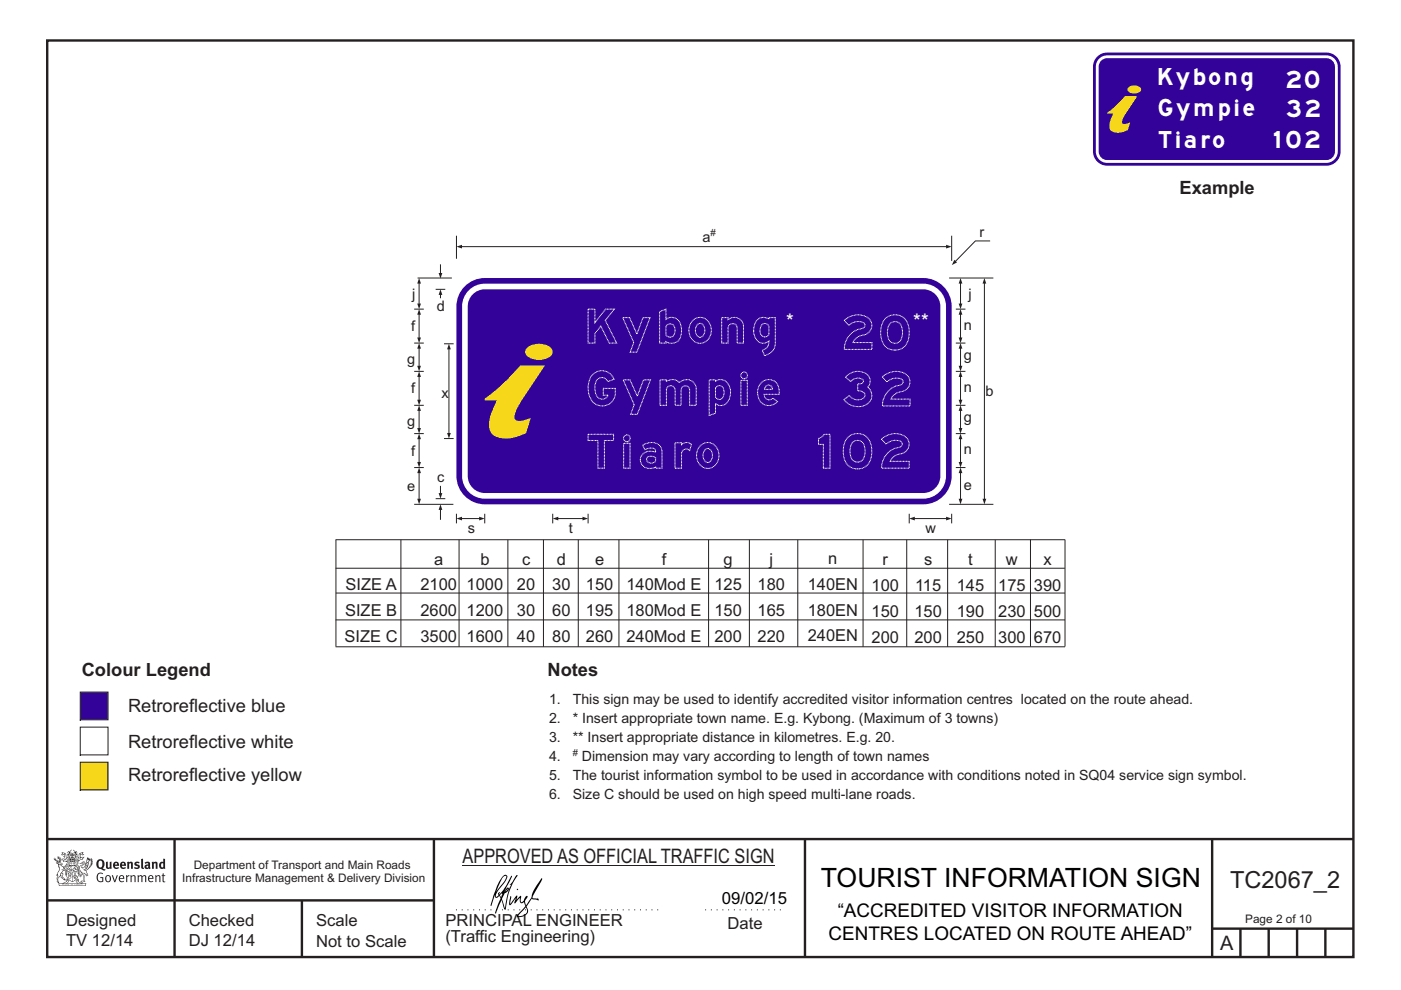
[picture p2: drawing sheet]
<svg xmlns="http://www.w3.org/2000/svg" width="297mm" height="210mm" viewBox="0 0 297 210" stroke-linecap="round" stroke-linejoin="round" font-family="sans-serif">
<g fill="none" stroke="#231f20" stroke-width=".51">
<path d="M10 8.6h276.9v194.4h-276.9zM10 178h277M37 178v25M92 178v25M170.7 177.9v25M257 178v25M10 191h82M64 191v12M257 197h30M263 197v6M269 197v6M275 197v6"/>
<path d="M281 197v6"/>
</g>
<path d="M96.7 193h43.3M149.5 193h16.8" fill="none" stroke="#231f20" stroke-width=".21" stroke-dasharray=".2 1" stroke-linecap="butt"/>
<path d="M98.1 183.5h66.1" fill="none" stroke="#231f20" stroke-width=".21"/>
<g fill="#231f20">
<path d="M21.1 182.6a.94 .94 0 0 0 .2 1.4 .84 .84 0 0 0 0-1.5zM20.7 182.5a.92 .92 0 0 1 1.2-.1 .92 .92 0 0 1 .2 1.2l-.3 .6 .6 .2-.1 .2-.6-.1a1.41 1.41 0 0 1-1.3-1.2z" fill-rule="evenodd"/>
<path d="M22.5 182.8l.4-.1v1.2l.1 .1 .3-.1v-1.1h.3l.1 1.4a1.26 1.26 0 0 1-1.2-.1z" fill-rule="evenodd"/>
<path d="M24.5 183.1l-.1 .3h.4l-.1-.3zM24.1 183a.66 .66 0 0 1 .9-.1 .66 .66 0 0 1 .2 .8h-.8v.2a.42 .42 0 0 0 .7 0l.1 .2a.79 .79 0 0 1-1.1 0 .79 .79 0 0 1 0-1.1z" fill-rule="evenodd"/>
<path d="M26 183.1l-.1 .3h.4l-.1-.3zM25.6 183a.66 .66 0 0 1 .9-.1 .66 .66 0 0 1 .2 .8h-.8v.2a.42 .42 0 0 0 .6 0l.2 .2a.79 .79 0 0 1-1.1 0 .79 .79 0 0 1 0-1.1z" fill-rule="evenodd"/>
<path d="M26.9 182.8l.4-.1v.2a.46 .46 0 0 1 .5-.1 .46 .46 0 0 1 .4 .4v1.1h-.4v-1l-.1-.2-.3 .1v1.1h-.4z" fill-rule="evenodd"/>
<path d="M28.6 183l.5-.3 .5 .2-.1 .2h-.5l-.1 .2a.56 .56 0 0 1 .7 .6 .56 .56 0 0 1-.8 .4l-.4-.1 .2-.3 .4 .1 .2-.1-.6-.4z" fill-rule="evenodd"/>
<path d="M29.9 182.2l.4-.1v1.8l.2 .4h-.3l-.2-.2z" fill-rule="evenodd"/>
<path d="M31.1 183.7v.3l.3-.1v-.3zM30.7 183a.67 .67 0 0 1 .6-.2 .67 .67 0 0 1 .5 .5l.1 .8-.2 .3-.2-.2a.5 .5 0 0 1-.7 0 .5 .5 0 0 1 0-.7l.6-.1v-.3l-.6 .1z" fill-rule="evenodd"/>
<path d="M32.2 182.8l.3-.1 .1 .2a.46 .46 0 0 1 .5-.1 .46 .46 0 0 1 .3 .4v1.1h-.4v-1l-.1-.2-.3 .1v1.1h-.4z" fill-rule="evenodd"/>
<path d="M34.3 183.1l-.1 .7 .2 .2 .2-.1v-.7zM34.6 182.1l.4 .1 .1 2.1-.4-.1a.71 .71 0 0 1-1-.6 .71 .71 0 0 1 .9-.7z" fill-rule="evenodd"/>
<path d="M20.8 185.3l.7-.2 .4 .2-.2 .1a.69 .69 0 0 0-.8 .1 .69 .69 0 0 0-.1 .9l.2 .4 .5 .1h.2v-.7h-.4l-.1-.2h.7v1a.96 .96 0 0 1-1.2-.1 .96 .96 0 0 1-.2-1.1z" fill-rule="evenodd"/>
<path d="M22.6 185.9a.57 .57 0 0 0-.1 .7 .57 .57 0 0 0 .6 .3 .7 .7 0 0 0-.2-1.1zM22.5 185.8a.69 .69 0 0 1 1.1 .6 .69 .69 0 0 1-1.1 .5 1.04 1.04 0 0 1 0-1.1z" fill-rule="evenodd"/>
<path d="M23.7 185.7l.2-.1 .4 1.3 .4-1.3h.3l-.6 1.5h-.2z" fill-rule="evenodd"/>
<path d="M25.6 185.8l-.2 .4h.7l-.2-.4zM25.4 185.8a.59 .59 0 0 1 .7-.1 .59 .59 0 0 1 .2 .7h-.9a.45 .45 0 0 0 .3 .5 .45 .45 0 0 0 .5-.1l.1 .1a.74 .74 0 0 1-1-.1 .74 .74 0 0 1 .1-1z" fill-rule="evenodd"/>
<path d="M26.7 185.7l.2-.1 .1 .2 .5-.2-.1 .3-.4 .2v1h-.2z" fill-rule="evenodd"/>
<path d="M27.6 185.7l.2-.1 .1 .2a.45 .45 0 0 1 .5-.2 .45 .45 0 0 1 .3 .4v1.1h-.2v-1.1l-.2-.2-.4 .2v1.1h-.2z" fill-rule="evenodd"/>
<path d="M29.1 185.7l.3-.1v.2l.4-.2 .4 .3 .3-.3a.37 .37 0 0 1 .5 .4v1.1h-.2v-1.1l-.2-.2-.4 .2v1.1h-.2v-1.1l-.2-.2-.4 .2v1.1h-.2z" fill-rule="evenodd"/>
<path d="M31.8 185.8l-.2 .4h.7l-.2-.4zM31.5 185.8a.59 .59 0 0 1 .8-.1 .59 .59 0 0 1 .2 .7h-.9a.45 .45 0 0 0 .3 .5 .45 .45 0 0 0 .5-.1l.1 .1a.74 .74 0 0 1-1-.1 .74 .74 0 0 1 0-1z" fill-rule="evenodd"/>
<path d="M32.9 185.7l.2-.1 .1 .2a.45 .45 0 0 1 .4-.2 .45 .45 0 0 1 .4 .4v1.1h-.2v-1.1l-.2-.2-.4 .2v1.1h-.3z" fill-rule="evenodd"/>
<path d="M34.5 185.3l.2-.1v.4h.4l-.1 .2h-.3v1v.1h.3l-.1 .2-.4-.1v-1.2h-.2v-.2h.2z" fill-rule="evenodd"/>
<path d="M13.2 180.9l.5 .1-.6 .3 .3-.3zM13.7 181.2l.3 .1 .1 1 .3-.5 .1 .5h-.2l-.1 .3-.7 .1v-.3l-.4-.1 .3-.1 .6 .2-.4-.7h.2zM13.2 180.7v.4l-.3 .2 .3 .1 .4-.2 .1 .4-.3 .2h.2l.2 .5-.4-.2-.4 .1 .5 .6 .2-.1 .8 .1-.6 .6 .2 .1 .6-.2-.1-.3 .3-.2h-.2l-.1 .4-.5 .2 .5-.7h-.5l.6-.2-.4 .1 .3-.3-.1-.6-.1-.1-.3 .5v-.2a.8 .8 0 0 0-.9-1.1z" fill-rule="evenodd"/>
<path d="M17 181.1l.5-.2-.3 .2 .4 .2zM16.8 181.2h.1l.1 .9 .3-.2 .4-.1-.3 .3v.2h-.4l-.3 .3-.1-.3-.3-.1 .1-.1-.1-.4 .4 .6 .1-.1zM16.3 181.5l-.1 .9 .4 .1h-.6l.6 .1-.2 .1h-.3l.4 .4h-.2v.3l-.5-.8 .5 1 .4-.6-.4-.2 .9-.5 .2 .1 .4-.5 .1-.2-.8 .2-.1-.7 .4 .2 .5-.2-.4-.2 .2-.2a.88 .88 0 0 0-1 1.2z" fill-rule="evenodd"/>
<path d="M15.5 182.9l.3 .2h-.2v.3v-.3h-.2l.2-.1z" fill-rule="evenodd"/>
<path d="M15.1 182.9l.2 .2h-.2v.3v-.3h-.2h.2z" fill-rule="evenodd"/>
<path d="M14.9 182.8h.9l.1 .7-.3 .1-.8-.1zM14.8 182.4l-.2 1.2h1.4l-.2-1.2-.1 .2h-.8z" fill-rule="evenodd"/>
<path d="M14.9 184.5v.2l.3-.1-.1-.2zM14.4 183.8l.2 .2-.3 .2v.5l.2 .1 .3-.1-.4-.4 .3 .1h.4l-.2-.4 .2-.2zM14.3 183.7h.9a.5 .5 0 0 0 .1 .8l-.3 .3a.47 .47 0 0 1-.7-.1 .47 .47 0 0 1 0-.6l.1-.1z" fill-rule="evenodd"/>
<path d="M15.6 184.2l.1-.1a.33 .33 0 0 1 .5-.2 .33 .33 0 0 1 .1 .5l-.3-.1 .2-.2h-.4l-.1 .1h.2l.1 .3h.3v.2h-.6l.1-.1-.3-.1zM15.5 184.2l-.1 .4h.2l-.1 .2h.9v-.2a.44 .44 0 0 0 0-.7 .44 .44 0 0 0-.7 .1z" fill-rule="evenodd"/>
<path d="M15.7 185.7l.4 .1zM15.9 185.2l.1 .4h-.2zM15.9 185.1l-.3 .7-.3 .2a.98 .98 0 0 1 1.1 .1z" fill-rule="evenodd"/>
<path d="M15.6 186l.3 .2v-.2h.2l-.2 .5v-.2l-.3 .1 .2-.2z" fill-rule="evenodd"/>
<path d="M15 185.3l.1 .1-.2 .3zM14.6 185.9h.4a.22 .22 0 0 1-.2 .3 .22 .22 0 0 1-.2-.3zM14.5 185.3l.2 .4zM14.6 185.8l.4 .1zM14.7 185.2l.2 .1-.1 .4zM14.4 185.2l.1 .5a.36 .36 0 0 0 0 .5 .36 .36 0 0 0 .5 0 .36 .36 0 0 0 .1-.5 .41 .41 0 0 0-.1-.5 .41 .41 0 0 0-.6 0z" fill-rule="evenodd"/>
<path d="M14.6 184.1l.2 .2z" fill-rule="evenodd"/>
<path d="M18.3 183.4l.1-.1v.4l-.5 .4z" fill-rule="evenodd"/>
<path d="M17.5 182.9l.2-.1 .3 .2-.7 .8-.1 .3 .3 .1a1.07 1.07 0 0 0 .7-.9l.4-.3v.2a1.36 1.36 0 0 1-1 1.3 1.32 1.32 0 0 0 1.2-1.6l.5-.7-.2 .5 .4-.2-.4 .4 .4-.2-.4 .4h.4l-.5 .2h.4l-.4 .2h.4l-.4 .1 .1 .1h-.2l.1 .2-.2 .1a.82 .82 0 0 1-1 .6l.3 .1 .5 .9-.3 .1-.2-.4-.4-.2 .1 1.8 .2 .1-.6 .2-.2-.2 .5-.1v-.2a2.24 2.24 0 0 0-.7-2.1v-.3a.69 .69 0 0 1 .6-.9l.1-.2zM16.6 184.5l.5 1.3 .1-.8 .2 .3-.3 .7-.4-.8h-.1l.1-.2zM18.5 182.2l.1 .3 .2-.2v.3l.2-.3v.2l-.8 .6zM16.8 183.2l.7-.1 .1 .2a.87 .87 0 0 0-.8 .6 .87 .87 0 0 0 .2 .9l.2 .4-.1 .5-.3-1.1-.2-.1-.1 .1 .1 .2-.2 .4 .3 .1 .2 .7h.3l.3-.6a1.62 1.62 0 0 1 .1 1.4h-.3l-.2 .3h.2l.1 .2 .2-.2h.5l-.2-.3-.1-1.5 .2 .1a.4 .4 0 0 0 .2 .3 .4 .4 0 0 0 .5 0l-.5-1 .8-.6 .1-.3h.3l-.1-.1 .3-.3h-.2l.2-.3-.1 .1 .1-.3-.1 .1 .1-.4h-.1l.1-.3v-.1l-.2 .2-.1-.4-.2 .4-.1-.4-.1 .2-.2-.3v.3l-.2-.4-.4 1.6a.58 .58 0 0 1-.8 .6l.7-.8v-.4h-.4z" fill-rule="evenodd"/>
<path d="M18.2 185.4l.3 .1z" fill-rule="evenodd"/>
<path d="M12.5 187.4h5.7l-.1 .4h-5.5zM13.5 187.4l.5-.3 .4-.4v.1l.1 .1-.3 .4zM14 186.6l.3-.1-.2 .3zM16.3 186.7l.4 .4 .5 .3h-.6l-.3-.3-.1-.2zM16.4 186.5l.2 .1-.1 .2zM12.4 187.4l.1 .5h5.7l.1-.5-.8-.1-.6-.2-.3-.2 .1-.5a.47 .47 0 0 0-.6 .4 .47 .47 0 0 0 .4 .6h-2.3a.47 .47 0 0 0 .4-.6 .47 .47 0 0 0-.6-.4l.1 .5-.3 .2-.6 .2z" fill-rule="evenodd"/>
<path d="M13.3 187.6v.1zM13.3 187.5l-.1 .3h.2z" fill-rule="evenodd"/>
<path d="M13.5 187.5l.1 .2 .1-.2v.2z" fill-rule="evenodd"/>
<path d="M13.9 187.5l.1 .2zM13.8 187.5v.3l.2-.1v-.1z" fill-rule="evenodd"/>
<path d="M14.2 187.6l.1 .1zM14.2 187.5l-.1 .3h.3z" fill-rule="evenodd"/>
<path d="M14.4 187.5h.2l.1 .3h-.3z" fill-rule="evenodd"/>
<path d="M15.1 187.6v.1zM15.1 187.5l-.1 .3h.2z" fill-rule="evenodd"/>
<path d="M15.3 187.5h.2l-.1 .3z" fill-rule="evenodd"/>
<path d="M15.8 187.5h.2l-.1 .3z" fill-rule="evenodd"/>
<path d="M16.1 187.5l.1 .3z" fill-rule="evenodd"/>
<path d="M16.3 187.5l.1 .2zM16.3 187.5v.3l.2-.1v-.1z" fill-rule="evenodd"/>
<path d="M16.6 187.5h.2v.3h-.2z" fill-rule="evenodd"/>
<path d="M16.9 187.5l.1 .3h-.1z" fill-rule="evenodd"/>
<path d="M17.1 187.5l.1 .3z" fill-rule="evenodd"/>
<path d="M17.3 187.5l.1 .3z" fill-rule="evenodd"/>
<path d="M14.9 182.1a.71 .71 0 0 1 .9 .1zM15.6 182.2l.2 .2zM15 182.2l.3 .1zM14.8 182.3l.1 .1zM15.2 181.9h.3zM15.2 181.3h.1v.2zM15.2 181h.2v.2zM15.3 181.6l.1 .2h-.2zM15.4 181.3l.1 .2zM15 181.3l.1 .1-.1 .1zM15.6 181.3h.1v.2zM14.4 180.6l-.3 .3 .5-.2v.4h-.3l-.1 .6 .2-.5 .3 .9v.4h1.2v-.4l.4-.9 .2 .3-.2-.5-.2 .1v-.4l.4 .2-.3-.4-.2 .3-.5-.6v.1a.41 .41 0 0 1 .3 .3 .41 .41 0 0 1-.1 .5l.1-.2a1 1 0 0 1 0 1.1l-.2-.1-.1-.3h.4l-.2-.2 .2-.3-.3 .1v-.4l-.3 .2-.2-.2 .1 .4-.4-.1 .1 .3-.1 .2h.4l-.1 .3-.3 .1a.93 .93 0 0 1 .1-1.1l.1 .3v-.4h-.2l.4-.6-.5 .5-.1-.2z" fill-rule="evenodd"/>
<path d="M12.4 183.4l.4 .1 .6 .5v.2a.83 .83 0 0 1 .6 1.2v-.2a.75 .75 0 0 0-1-.8l.4 .2-.6 .7-.1 .5a.95 .95 0 0 0-.3 1.3l-.1-.1a.77 .77 0 0 1 .1-1.1l-.1-.5-.1 .1 .2-.5a1.31 1.31 0 0 0 0-1.6zM13 185.2l.3 .1-.1 .8 .5 .4-.2-.1a.68 .68 0 0 1-.6-.8zM12.1 183a.68 .68 0 0 1 1 .3l-.5 .1-.1-.3zM11.4 182.1a1.19 1.19 0 0 0 1 .8h-.5l.4 .4 .1 .6a.9 .9 0 0 1-.2 1.2l-.3 .5h.3v.2a1.04 1.04 0 0 0-.1 1.2l.2 .3 .3-.1-.1-.1a.8 .8 0 0 1 .2-1.2l.1-.2a.89 .89 0 0 0 1.1 .9l-.6-.6 .1-.8-.3-.1 .4-.5 .4 .3 .1 .8a1.01 1.01 0 0 0-.3-1.4l.3-.6-.4 .4a.41 .41 0 0 1 .4-.5h-.1l-.5 .2-.5-.4h.3a.5 .5 0 0 0-.5-.5l.3-.4-.3 .2 .3-.4-.1-.3-.1 .4-.1-.6-.1 .3-.1-.5-.1 .3-.3-.2 .3 .3-.3-.1a.62 .62 0 0 1 .5 .9l-.1-.4v.4l-.3-.1v-.4l-.1 .3-.1-.3-.1 .2-.1-.5-.1 .3-.1-.4v.4z" fill-rule="evenodd"/>
<path d="M12.6 183.1l.1-.1 .2 .2z" fill-rule="evenodd"/>
<path d="M14 183.6h2.7v1l-.1-.9h-2.5v1.2h2.5v-.3v.6v-.2h-1.2v1.9a2.13 2.13 0 0 0 1.3-1.7 1.69 1.69 0 0 1-1.6 1.8l-.6-.4-.4-.6-.1-1.2v.6l.4 .8 .9 .7v-1.9h-1.2z" fill-rule="evenodd"/>
<circle cx="17.7" cy="182.9" r=".08"/>
</g>
<g fill="#000">
<path d="M107.5 188.6l.2-.1-.5 .6zM106.3 189.5l.3 .1-.3 .7-.3-.4zM106.8 185.9l.5-.1a9.3 9.3 0 0 1-2 3.2l-.1 .2 1-2.5zM106.5 185.9a14.7 14.7 0 0 0-2.2 5l-.3 1.1 .1 .2 .8-2.4a.42 .42 0 0 0 .2 .6 .42 .42 0 0 0 .6-.2l.2-.2 .2 .5-1.1 3.2h.2l1.1-2.8 .6 1.9 .2 .2 .2-.5a13.5 13.5 0 0 1 2-6.2l.4-.6-.1-.1-1.6 2.1 .4-.1a14.9 14.9 0 0 0-1.3 5.1l-.4-1.2a1.39 1.39 0 0 1 .2-1.8l.1-.2a.92 .92 0 0 0 .8-1.2 .75 .75 0 0 0-.7 .7l-.2 .2 1.6-3.4-.1-.1-.4 .7a10.5 10.5 0 0 1-2.2 3.3l.2-.4a.32 .32 0 0 0-.4 .1 .32 .32 0 0 0 .1 .5l-.5 .3a3.2 3.2 0 0 1 1.1-2.2l.5-.6a2.49 2.49 0 0 0 .7-1.7l-.3-.2z" fill-rule="evenodd"/>
<path d="M109.6 188.5l.3 .3h-.3z" fill-rule="evenodd"/>
<path d="M111.5 192.4a1.15 1.15 0 0 1 .1 1.3 1.15 1.15 0 0 1-1.2 .6h-.5zM108.1 190.1l-.2 1.6 .3 .3 1.2-1.5-.3 1.1 1.1-1.2a.94 .94 0 0 0 .4 1.2l.5-.3 .3 .9-1.2 1.3a.98 .98 0 0 0-.5 1 1.9 1.9 0 0 0 2.3-1.3l-.1-.3a1.02 1.02 0 0 1 .3-1.4l.5-.9 1.5 .3-.2-.5v.3l-1.1-.2v-.3l2-3.5 .1-.3-.1-.1-1.8 2.7a6.6 6.6 0 0 1-1.5 3l-.2-.2a1.01 1.01 0 0 1 .4-1.4l.1-.3-.3-.1-.3 .4-.2 .6-.5 .4-.2-.4 .1-.9-.2-.1-.8 .9 .2-.9-.1-.1-1.4 1.8 .2-1.4v-.2z" fill-rule="evenodd"/>
</g>
<path d="M17 146.8v5.9h5.9v-5.9z" fill-rule="evenodd" fill="#330299" stroke="#231f20" stroke-width=".21"/>
<path d="M17 154.2v5.9h5.9v-5.9z" fill-rule="evenodd" fill="#fff" stroke="#231f20" stroke-width=".21"/>
<path d="M17 161.7v5.9h5.9v-5.9z" fill-rule="evenodd" fill="#f7d719" stroke="#231f20" stroke-width=".21"/>
<path d="M232.9 11.8l1.2-.6 .6-.1h46.5a3 3 0 0 1 3 3v18a3 3 0 0 1-3 3h-46.5a3 3 0 0 1-3-3v-18a3 3 0 0 1 1.2-2.3z" fill-rule="evenodd" fill="#330299"/>
<path d="M233.2 12.3l1-.5 .5-.1h46.5a2.41 2.41 0 0 1 2.4 2.4v18a2.41 2.41 0 0 1-2.4 2.4h-46.5a2.41 2.41 0 0 1-2.4-2.4v-18a2.4 2.4 0 0 1 .9-1.8z" fill-rule="evenodd" fill="#fff"/>
<path d="M233.5 12.9l.8-.5 .4-.1h46.5a1.81 1.81 0 0 1 1.8 1.8v18a1.81 1.81 0 0 1-1.8 1.8h-46.5a1.81 1.81 0 0 1-1.8-1.8v-18l.1-.4z" fill-rule="evenodd" fill="#330299"/>
<path d="M234.7 23.9l1.8-1.4 2-2.1h2.6l-2.7 4.1a2.13 2.13 0 0 0-.5 1.6 1.48 1.48 0 0 0 1.7-.1l-.5 1.6a3.3 3.3 0 0 1-3.7 0 2.35 2.35 0 0 1 .1-2.2l.5-1.3h-1.3zM239.3 18.5a1.76 1.76 0 0 1 2.6 .5 1.67 1.67 0 0 1-2.9 0z" fill-rule="evenodd" fill="#f7d719"/>
<g fill="none" stroke="#231f20" stroke-width=".21">
<path d="M71.2 114.5h154.6M71.2 114.5v22.6M85 114.5v22.6M97.3 114.5v22.7M107.7 114.5v22.7M115.2 114.5v22.7M122.6 114.5v22.7M131.2 114.5v22.7M150.2 114.5v22.7M158.9 114.5v22.7M169.1 114.5v22.7M183 114.5v22.7"/>
<path d="M192.2 114.5v22.7M200.9 114.5v22.7M211 114.5v22.7M218.5 114.4v22.7M225.8 114.4v22.7M71.2 120.5h154.6M71.2 131.5h154.6M71.2 137.2h154.6M71.2 125.8h154.6"/>
</g>
<path d="M98.5 60.7a6 6 0 0 1 4.3-1.7h93a6 6 0 0 1 6 6v36a6 6 0 0 1-6 6h-93a6 6 0 0 1-6-6v-36a6 6 0 0 1 1.7-4.3z" fill-rule="evenodd" fill="#330299"/>
<path d="M99.7 61.3a4.8 4.8 0 0 1 3.1-1.1h93a4.8 4.8 0 0 1 4.8 4.8v36a4.8 4.8 0 0 1-4.8 4.8h-93a4.8 4.8 0 0 1-4.8-4.8v-36a4.8 4.8 0 0 1 1.7-3.7z" fill-rule="evenodd" fill="#fff"/>
<path d="M100.2 62.4a3.6 3.6 0 0 1 2.6-1h93a3.6 3.6 0 0 1 3.6 3.6v36a3.6 3.6 0 0 1-3.6 3.6h-93a3.6 3.6 0 0 1-3.6-3.6v-36a3.6 3.6 0 0 1 1-2.6z" fill-rule="evenodd" fill="#330299"/>
<path d="M96.8 50v4.9M97.8 52.3h103" fill="none" stroke="#231f20" stroke-width=".21"/>
<g fill="#231f20">
<path d="M96.8 52.3l1.2-.4v.8z"/>
<path d="M200.6 51.9l1.2 .4-1.2 .4z"/>
</g>
<path d="M102.8 84.5a38.5 38.5 0 0 0 7.5-7h5.2l-5.6 8.7a3.4 3.4 0 0 0-.7 2.8 3 3 0 0 0 2.8-.2l.5-.2-1 3.2a7.4 7.4 0 0 1-6.8 .6 3.1 3.1 0 0 1-.9-3.4l.4-1.5 1.1-2.6h-2.5zM111.7 73.9a4.1 4.1 0 0 1 5.2 0 1.32 1.32 0 0 1-.8 2.1 4.1 4.1 0 0 1-4.4-.6 1.1 1.1 0 0 1 0-1.5z" fill-rule="evenodd" fill="#f7d719"/>
<path d="M209.9 51.1h-3.1l-4.3 4.4" fill="none" stroke="#231f20" stroke-width=".21"/>
<path d="M202.3 55.1l.6 .6-1.1 .5z" fill="#231f20"/>
<path d="M201.2 59h9.4M201.8 50v5.3M208.7 60v46" fill="none" stroke="#231f20" stroke-width=".21"/>
<g fill="#231f20">
<path d="M208.7 59l.4 1.1h-.8z"/>
<path d="M208.3 105.8h.8l-.4 1.2z"/>
</g>
<path d="M88.9 87v4" fill="none" stroke="#231f20" stroke-width=".21"/>
<g fill="#231f20">
<path d="M88.5 90.8h.8l-.4 1.2z"/>
<path d="M88.9 86l.4 1.1h-.8z"/>
</g>
<path d="M88.9 73.8v4" fill="none" stroke="#231f20" stroke-width=".21"/>
<g fill="#231f20">
<path d="M88.5 77.6h.8l-.4 1.2z"/>
<path d="M88.9 72.8l.4 1.1h-.8z"/>
</g>
<path d="M87.8 78.8h2.1M87.8 65.6h2.1M87.8 92h2.1M88.9 100.2v5.8" fill="none" stroke="#231f20" stroke-width=".21"/>
<g fill="#231f20">
<path d="M88.5 105.8h.8l-.4 1.2z"/>
<path d="M88.9 99.2l.4 1.1h-.8z"/>
</g>
<path d="M93.4 103.1v1.7" fill="none" stroke="#231f20" stroke-width=".21"/>
<path d="M93 104.6h.8l-.4 1.2z" fill="#231f20"/>
<path d="M92.4 105.8h2M93.4 108v2.3M201.2 107h9.4" fill="none" stroke="#231f20" stroke-width=".21"/>
<path d="M93.4 107l.4 1.2h-.8z" fill="#231f20"/>
<path d="M93.4 56.1v2" fill="none" stroke="#231f20" stroke-width=".21"/>
<path d="M93 57.9h.8l-.4 1.2z" fill="#231f20"/>
<path d="M93.4 62.4v.9" fill="none" stroke="#231f20" stroke-width=".21"/>
<path d="M93.4 61.4l.4 1.1h-.8z" fill="#231f20"/>
<path d="M88.9 60v4.6M92.4 61.4h2M87.8 107h8.3" fill="none" stroke="#231f20" stroke-width=".21"/>
<g fill="#231f20">
<path d="M88.5 64.4h.8l-.4 1.2z"/>
<path d="M88.9 59l.4 1.1h-.8z"/>
</g>
<path d="M87.8 72.8h2.1M87.8 99.2h2.1M87.8 86h2.1M88.9 93v5.2" fill="none" stroke="#231f20" stroke-width=".21"/>
<g fill="#231f20">
<path d="M88.5 98h.8l-.4 1.2z"/>
<path d="M88.9 92l.4 1.1h-.8z"/>
</g>
<path d="M88.9 79.8v5.2" fill="none" stroke="#231f20" stroke-width=".21"/>
<g fill="#231f20">
<path d="M88.5 84.8h.8l-.4 1.2z"/>
<path d="M88.9 78.8l.4 1.1h-.8z"/>
</g>
<path d="M88.9 66.6v5.2" fill="none" stroke="#231f20" stroke-width=".21"/>
<g fill="#231f20">
<path d="M88.5 71.6h.8l-.4 1.2z"/>
<path d="M88.9 65.6l.4 1.1h-.8z"/>
</g>
<path d="M88.5 59h7.3M96.8 109v2M97.8 110h4M192.8 109v2" fill="none" stroke="#231f20" stroke-width=".21"/>
<g fill="#231f20">
<path d="M96.8 110l1.2-.4v.8z"/>
<path d="M101.6 109.6l1.2 .4-1.2 .4z"/>
</g>
<path d="M193.8 110h7M201.8 109v2" fill="none" stroke="#231f20" stroke-width=".21"/>
<g fill="#231f20">
<path d="M200.6 109.6l1.2 .4-1.2 .4z"/>
<path d="M192.8 110l1.2-.4v.8z"/>
</g>
<path d="M95.2 73.9v18.1M94.1 93h2.1M102.8 109v2" fill="none" stroke="#231f20" stroke-width=".21"/>
<g fill="#231f20">
<path d="M94.8 91.8h.8l-.4 1.2z"/>
<path d="M95.2 72.9l.4 1.2h-.8z"/>
</g>
<path d="M94.1 72.9h2.1M117.2 109v2M118.2 110h5.5" fill="none" stroke="#231f20" stroke-width=".21"/>
<g fill="#231f20">
<path d="M117.2 110l1.2-.4v.8z"/>
<path d="M123.5 109.6l1.2 .4-1.2 .4z"/>
</g>
<path d="M203.6 87v4M124.7 109v2" fill="none" stroke="#231f20" stroke-width=".21"/>
<g fill="#231f20">
<path d="M203.3 90.8h.7l-.4 1.2z"/>
<path d="M203.6 86l.4 1.1h-.7z"/>
</g>
<path d="M203.6 73.8v4" fill="none" stroke="#231f20" stroke-width=".21"/>
<g fill="#231f20">
<path d="M203.3 77.6h.7l-.4 1.2z"/>
<path d="M203.6 72.8l.4 1.1h-.7z"/>
</g>
<path d="M202.7 65.6h2M202.7 78.8h2M202.7 92h2M203.6 100.2v5.8" fill="none" stroke="#231f20" stroke-width=".21"/>
<g fill="#231f20">
<path d="M203.3 105.8h.7l-.4 1.2z"/>
<path d="M203.6 99.2l.4 1.1h-.7z"/>
</g>
<path d="M203.6 60v4.6" fill="none" stroke="#231f20" stroke-width=".21"/>
<g fill="#231f20">
<path d="M203.3 64.4h.7l-.4 1.2z"/>
<path d="M203.6 59l.4 1.1h-.7z"/>
</g>
<path d="M202.7 72.8h2M202.7 86h2M202.7 99.2h2M203.6 93v5.2" fill="none" stroke="#231f20" stroke-width=".21"/>
<g fill="#231f20">
<path d="M203.3 98h.7l-.4 1.2z"/>
<path d="M203.6 92l.4 1.1h-.7z"/>
</g>
<path d="M203.6 79.8v5.2" fill="none" stroke="#231f20" stroke-width=".21"/>
<g fill="#231f20">
<path d="M203.3 84.8h.7l-.4 1.2z"/>
<path d="M203.6 78.8l.4 1.1h-.7z"/>
</g>
<path d="M203.6 66.6v5.2" fill="none" stroke="#231f20" stroke-width=".21"/>
<g fill="#231f20">
<path d="M203.3 71.6h.7l-.4 1.2z"/>
<path d="M203.6 65.6l.4 1.1h-.7z"/>
</g>
<g font-size="7.2" fill="#fff">
<text x="124.7" y="72.8">Kybong</text>
<text x="179" y="74.1">20</text>
<text x="124.7" y="86">Gympie</text>
<text x="178.9" y="86.1">32</text>
<text x="124.7" y="99.3">Tiaro</text>
<text x="173.5" y="99.3">102</text>
</g>
<text font-size="5.6" fill="#010202" x="174" y="188">TOURIST INFORMATION SIGN</text>
<text font-size="5" fill="#231f20" x="260.8" y="188.4">TC2067_2</text>
<g font-size="4.2" fill="#fff">
<text x="166.7" y="69.6">*</text>
<text x="193.6" y="69.6">**</text>
</g>
<g font-size="4.2" fill="#231f20">
<text x="98.1" y="183">APPROVED AS OFFICIAL TRAFFIC SIGN</text>
<text x="258.7" y="201.6">A</text>
</g>
<g font-size="4" fill="#010202">
<text x="177.6" y="194.5">“ACCREDITED VISITOR INFORMATION</text>
<text x="175.7" y="199.4">CENTRES LOCATED ON ROUTE AHEAD”</text>
</g>
<g font-size="3.9" fill="#231f20">
<text x="250.1" y="41.2">Example</text>
<text x="17.3" y="143.5">Colour Legend</text>
<text x="116.1" y="143.5">Notes</text>
<text x="27.1" y="151.1">Retroreflective blue</text>
<text x="27.1" y="158.6">Retroreflective white</text>
<text x="27.1" y="165.6">Retroreflective yellow</text>
</g>
<g font-size="3.6" fill="#fff">
<text x="245.7" y="18">Kybong</text>
<text x="272.8" y="18.7">20</text>
<text x="245.7" y="24.6">Gympie</text>
<text x="272.8" y="24.7">32</text>
<text x="245.7" y="31.3">Tiaro</text>
<text x="270.1" y="31.3">102</text>
</g>
<text font-size="3.6" fill="#010202" x="153.1" y="191.8">09/02/15</text>
<g font-size="3.5" fill="#231f20">
<text x="92" y="119.7">a</text>
<text x="101.8" y="119.7">b</text>
<text x="110.7" y="119.7">c</text>
<text x="118.1" y="119.7">d</text>
<text x="126.2" y="119.7">e</text>
<text x="140.3" y="119.7">f</text>
<text x="153.4" y="119.7">g</text>
<text x="163.2" y="119.7">j</text>
<text x="175.6" y="119.6">n</text>
<text x="187.1" y="119.9">r</text>
<text x="195.9" y="119.9">s</text>
<text x="205.3" y="119.9">t</text>
<text x="213.3" y="119.9">w</text>
<text x="221.2" y="119.9">x</text>
<text x="73.3" y="125.2">SIZE A</text>
<text x="89.1" y="125.2">2100</text>
<text x="98.9" y="125.2">1000</text>
<text x="109.6" y="125.2">20</text>
<text x="117.1" y="125.2">30</text>
<text x="124.2" y="125.2">150</text>
<text x="132.8" y="125.2">140Mod E</text>
<text x="151.5" y="125.2">125</text>
<text x="160.6" y="125.2">180</text>
<text x="171.3" y="125.1">140EN</text>
<text x="184.8" y="125.4">100</text>
<text x="194" y="125.4">115</text>
<text x="202.9" y="125.4">145</text>
<text x="211.6" y="125.4">175</text>
<text x="219.2" y="125.4">390</text>
<text x="73.2" y="130.7">SIZE B</text>
<text x="89.1" y="130.7">2600</text>
<text x="98.9" y="130.7">1200</text>
<text x="109.6" y="130.7">30</text>
<text x="117.1" y="130.7">60</text>
<text x="124.2" y="130.7">195</text>
<text x="132.8" y="130.7">180Mod E</text>
<text x="151.5" y="130.7">150</text>
<text x="160.6" y="130.7">165</text>
<text x="171.3" y="130.6">180EN</text>
<text x="184.8" y="130.9">150</text>
<text x="193.9" y="130.9">150</text>
<text x="202.9" y="130.9">190</text>
<text x="211.6" y="130.8">230</text>
<text x="219.2" y="130.8">500</text>
<text x="73.1" y="136.2">SIZE C</text>
<text x="89.1" y="136.2">3500</text>
<text x="98.9" y="136.2">1600</text>
<text x="109.6" y="136.2">40</text>
<text x="117.1" y="136.2">80</text>
<text x="124.2" y="136.2">260</text>
<text x="132.8" y="136.2">240Mod E</text>
<text x="151.5" y="136.2">200</text>
<text x="160.6" y="136.2">220</text>
<text x="171.3" y="136.1">240EN</text>
<text x="184.8" y="136.3">200</text>
<text x="193.9" y="136.3">200</text>
<text x="202.9" y="136.3">250</text>
<text x="211.6" y="136.3">300</text>
<text x="219.2" y="136.3">670</text>
<text x="14" y="196.4">Designed</text>
<text x="40" y="196.4">Checked</text>
<text x="67" y="196.4">Scale</text>
<text x="94.4" y="196.3">PRINCIPAL ENGINEER</text>
<text x="154.3" y="197">Date</text>
<text x="14" y="200.8">TV 12/14</text>
<text x="40" y="200.8">DJ 12/14</text>
<text x="67" y="200.8">Not to Scale</text>
<text x="94.4" y="199.8">(Traffic Engineering)</text>
</g>
<g font-size="3.1" fill="#231f20">
<text x="148.9" y="51.3">a</text>
<text x="207.6" y="50.2">r</text>
<text x="87.4" y="63.4">j</text>
<text x="92.6" y="65.9">d</text>
<text x="205.4" y="63.4">j</text>
<text x="87.2" y="70.3">f</text>
<text x="204.3" y="70">n</text>
<text x="86.3" y="77.1">g</text>
<text x="204.3" y="76.3">g</text>
<text x="87.2" y="83.5">f</text>
<text x="204.3" y="83.2">n</text>
<text x="93.6" y="84.3">x</text>
<text x="204.3" y="89.5">g</text>
<text x="209" y="84.1">b</text>
<text x="86.3" y="90.3">g</text>
<text x="87.2" y="96.7">f</text>
<text x="204.3" y="96.4">n</text>
<text x="86.3" y="104.1">e</text>
<text x="92.7" y="102.3">c</text>
<text x="204.3" y="103.9">e</text>
<text x="99.2" y="113">s</text>
<text x="120.6" y="113">t</text>
<text x="196.2" y="113">w</text>
</g>
<g font-size="3" fill="#231f20">
<text x="116.4" y="149.4">1.</text>
<text x="121.4" y="149.4">This sign may be used to identify accredited visitor information centres located on the route ahead.</text>
<text x="116.4" y="153.4">2.</text>
<text x="121.4" y="153.4">* Insert appropriate town name. E.g. Kybong. (Maximum of 3 towns)</text>
<text x="116.4" y="157.4">3.</text>
<text x="116.4" y="161.5">4.</text>
<text x="121.4" y="157.4">** Insert appropriate distance in kilometres. E.g. 20.</text>
<text x="123.4" y="161.5">Dimension may vary according to length of town names</text>
<text x="116.4" y="165.5">5.</text>
<text x="121.4" y="165.5">The tourist information symbol to be used in accordance with conditions noted in SQ04 service sign symbol.</text>
<text x="116.4" y="169.5">6.</text>
<text x="121.4" y="169.5">Size C should be used on high speed multi-lane roads.</text>
</g>
<g font-size="2.5" fill="#231f20">
<text x="41.1" y="184.3">Department of Transport and Main Roads</text>
<text x="38.6" y="187.1">Infrastructure Management &amp; Delivery Division</text>
<text x="264" y="195.7">Page 2 of 10</text>
</g>
<text font-size="2.1" fill="#231f20" x="150.6" y="50.1">#</text>
<text font-size="2" fill="#231f20" x="121.4" y="160.3">#</text>
</svg>
